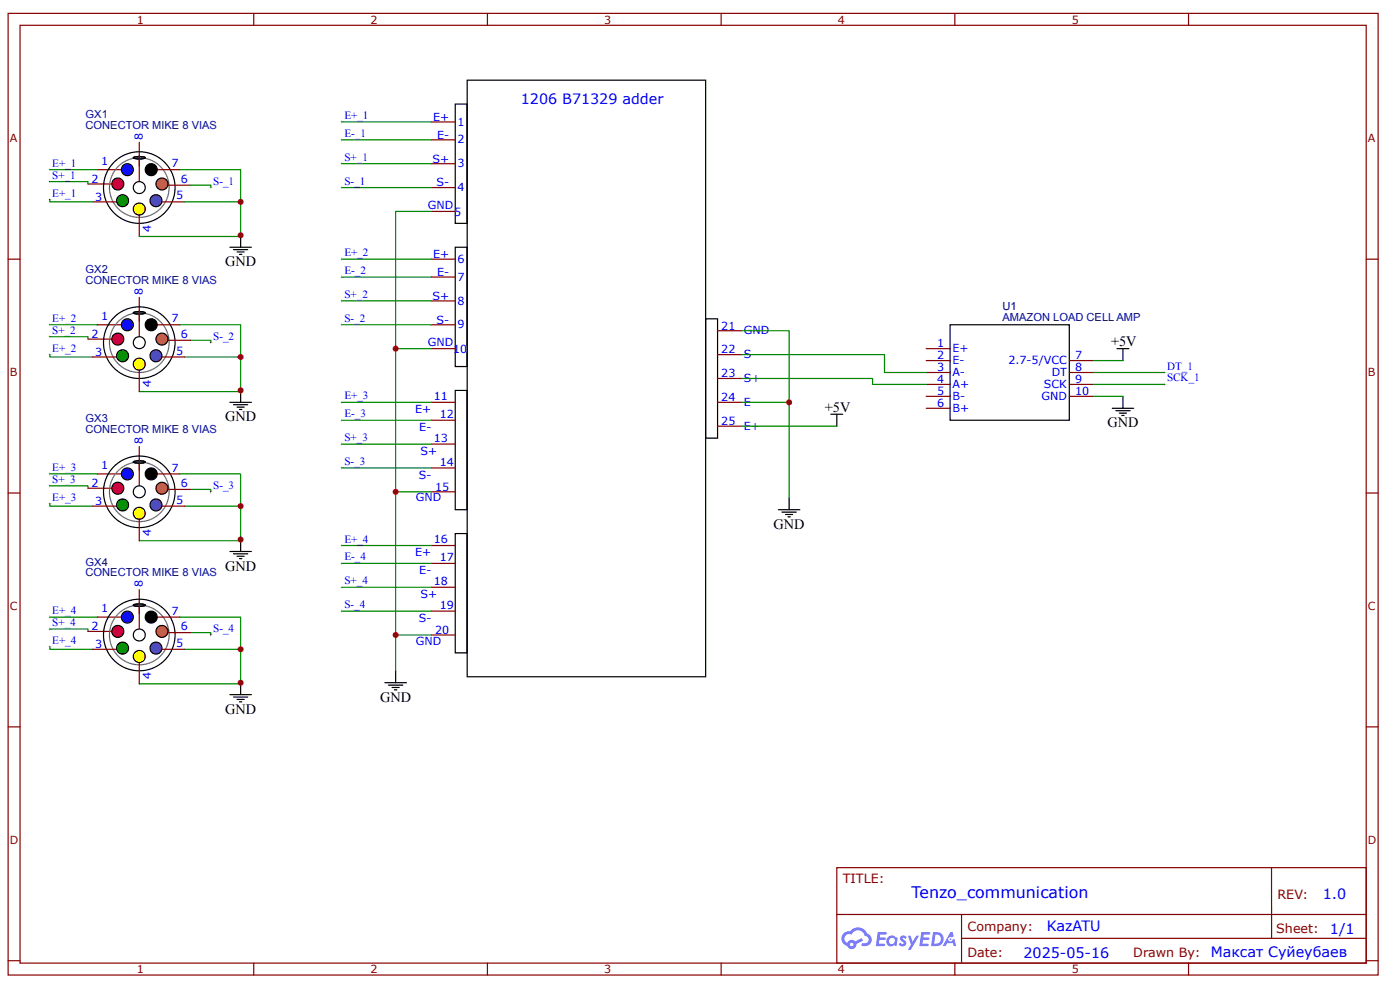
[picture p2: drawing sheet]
<svg xmlns="http://www.w3.org/2000/svg" width="297mm" height="210mm" viewBox="0 0 297 210" stroke-linecap="round" stroke-linejoin="round" font-family="sans-serif">
<g fill="none" stroke="#800" stroke-width=".25">
<path d="M1.7 2.8h290.7v203.9h-290.7zM4.3 5.4h285.5v198.8h-285.5zM53.8 2.8v2.6M103.4 2.8v2.6M153 2.8v2.6M202.6 2.8v2.6M252.1 2.8v2.6M1.7 54.9h2.6M289.8 54.9h2.6M1.7 104.5h2.6M289.8 104.5h2.6M1.7 154.1h2.6"/>
<path d="M289.8 154.1h2.6M177.5 184h112.3v20.2h-112.3zM177.6 193.9h112.1M204 198.9h85.7M204 193.9v10.1M269.8 184v14.9M1.7 203.7h2.6M53.8 204.2v2.5M103.4 204.2v2.5M153 204.2v2.5M202.6 204.2v2.5M252.1 204.2v2.5"/>
<path d="M289.8 203.7h2.6"/>
</g>
<g fill="#58f">
<path d="M191.1 198.5l.5-.2 .4 .1 .3 .3-.2 .4a.33 .33 0 0 0-.3-.3 .33 .33 0 0 0-.3 .1v.1a.85 .85 0 0 1 .7 .7 .85 .85 0 0 1-.3 .8l-.7 .1-.6-.4 .4-.4 .5 .3 .2-.1v-.2a.88 .88 0 0 1-.6-1.3z"/>
<path d="M192.6 198.4h.6l.4 1.3 .8-1.3h.6l-1.8 3h-.6l.7-1.1z"/>
<path d="M186.2 197.6h1.7l.2 .1-.1 .4h-1.3l-.1 .7h1.1l.2 .2-.2 .3h-1.1l-.2 .8h1.3l.1 .2-.1 .2-1.9 .1z"/>
<path d="M195.5 197.6h1.6l.2 .1v.4h-1.3l-.1 .7h1.1l.2 .2-.3 .3h-1.1l-.1 .8h1.2l.1 .2-.1 .2-1.9 .1z"/>
<path d="M201.6 197.6h.5l.2 .9-.4 .2a.49 .49 0 0 0-.7 .2 .49 .49 0 0 0 .3 .7 .49 .49 0 0 0 .6-.4l.4-.2 .4 1.6h-.6l-.2-.7h-1.2l-.3 .7h-.6z"/>
<path d="M197.9 197.6l-.4 3h1a1.51 1.51 0 0 0 1.7-1.5 1.51 1.51 0 0 0-1.8-1.5zM198.4 198.1a1.02 1.02 0 0 1 1.2 1.2 1.02 1.02 0 0 1-1.4 .8z"/>
<path d="M188.5 198.6a1.11 1.11 0 0 0-.3 1.6 1.11 1.11 0 0 0 1.6 .2l.4 .2 .2-1.7-.4-.2a1.01 1.01 0 0 0-1.5-.1zM188.5 199.5a.66 .66 0 0 1 1.3 0 .66 .66 0 0 1-1.3 0z"/>
<path d="M179 197.9a1.58 1.58 0 0 0 .7 2.6 1.01 1.01 0 0 0 1.2 .7 1.01 1.01 0 0 0 .8-1.1l1.4-.7-.3-.5-1.4 .7a1.02 1.02 0 0 0-1.7 .3 .99 .99 0 0 1-.4-1.4 .99 .99 0 0 1 1.4-.3 1.48 1.48 0 0 1 1.5-1 1.48 1.48 0 0 1 1.3 1.2 .82 .82 0 0 1 .8 1.1 .82 .82 0 0 1-1.2 .5l-.3 .1v.3a1.4 1.4 0 0 0 2-.6 1.4 1.4 0 0 0-.9-1.9 2.19 2.19 0 0 0-3.6-.5l-.8 .1zM180.3 200.2a.4 .4 0 0 1 .8 0 .4 .4 0 0 1-.8 0z"/>
<circle cx="201.6" cy="199.1" r=".19"/>
</g>
<g fill="none" stroke="#000" stroke-width=".25">
<path d="M99.1 17h50.6v126.5h-50.6zM28.3 33.4a3.1 3.1 0 0 1 2.5 .1 3.1 3.1 0 0 1-2.5-.1zM96.6 22.1h2.5v25.3h-2.5zM96.6 52.4h2.5v25.3h-2.5zM149.7 67.6h2.5v25.3h-2.5zM201.6 68.9h25.3v20.2h-25.3zM237 73.9h2.5M238.2 73.9v2.5M96.6 82.8h2.5v25.3h-2.5zM236 86.6h4.5M236.7 87.1h3.1M237.5 87.6h1.5"/>
<path d="M238 88.1h.5M238.2 84v2.6M96.6 113.1h2.5v25.3h-2.5z"/>
<circle cx="29.5" cy="39.8" r="7.6"/>
</g>
<g fill="none" stroke="#800" stroke-width=".25">
<path d="M18.7 39h5M20.7 36h5.1M29.5 30.2v5M152.2 75.2h5.1M152.2 70.1h5.1M196.5 73.9h5.1M196.5 76.4h5.1M196.5 79h5.1M226.9 76.4h5M226.9 79h5M152.2 90.4h5.1M152.2 85.3h5.1"/>
<path d="M152.2 80.2h5.1M196.5 81.5h5.1M196.5 84h5.1M196.5 86.6h5.1M226.9 81.5h5M226.9 84h5"/>
</g>
<circle cx="29.5" cy="39.8" r="6.3" fill="none" stroke="#666" stroke-width=".25"/>
<circle cx="27" cy="36" r="1.26" fill="#00f"/>
<circle cx="27" cy="36" r="1.26" fill="none" stroke="#000" stroke-width=".25"/>
<circle cx="25" cy="39" r="1.26" fill="#f00"/>
<circle cx="25" cy="39" r="1.26" fill="none" stroke="#000" stroke-width=".25"/>
<path d="M33.1 36h5M35.4 39.3h5M29.5 45.1v5M34.1 42.8h5.1" fill="none" stroke="#800" stroke-width=".25"/>
<circle cx="29.5" cy="44.3" r="1.26" fill="#ff0"/>
<circle cx="29.5" cy="44.3" r="1.26" fill="none" stroke="#000" stroke-width=".25"/>
<circle cx="33.1" cy="42.5" r="1.26" fill="#90c"/>
<circle cx="33.1" cy="42.5" r="1.26" fill="none" stroke="#000" stroke-width=".25"/>
<circle cx="34.4" cy="39" r="1.26" fill="#f60"/>
<g fill="none" stroke="#000" stroke-width=".25">
<circle cx="32.1" cy="36" r="1.26"/>
<circle cx="34.4" cy="39" r="1.26"/>
</g>
<circle cx="32.1" cy="36" r="1.26" fill="#000"/>
<path d="M29.5 32.9v6.6" fill="none" stroke="#800" stroke-width=".25"/>
<circle cx="29.5" cy="39.8" r="1.26" fill="#fff"/>
<circle cx="29.5" cy="39.8" r="1.26" fill="none" stroke="#000" stroke-width=".25"/>
<path d="M19.7 42.8h5" fill="none" stroke="#800" stroke-width=".25"/>
<circle cx="26" cy="42.5" r="1.26" fill="#090"/>
<g fill="none" stroke="#000" stroke-width=".25">
<path d="M48.8 52.4h4.5M49.5 52.9h3.1M50.3 53.4h1.5M50.8 53.9h.5M51 49.9v2.5M28.3 66.3a3.1 3.1 0 0 1 2.5 .1 3.1 3.1 0 0 1-2.5-.1zM48.8 85.3h4.5M49.5 85.8h3.1M50.3 86.3h1.5M50.8 86.8h.5M51 82.8v2.5M176.3 87.8h2.5"/>
<path d="M177.5 87.8v2.6M165.1 108.1h4.6M165.9 108.6h3M166.6 109.1h1.6M167.2 109.6h.5M167.4 105.5v2.6M81.7 144.7h4.5M82.4 145.2h3.1M83.2 145.8h1.5M83.7 146.3h.5M83.9 142.2v2.5"/>
<circle cx="26" cy="42.5" r="1.26"/>
<circle cx="29.5" cy="72.7" r="7.6"/>
</g>
<g fill="none" stroke="#080" stroke-width=".25">
<path d="M10.6 38.5h8.1v.5M10.6 36h10.1M38.1 36h12.9v6.8M40.4 39.3h4.3v.5M72.6 25.9h18.9M72.6 29.6h18.9M10.6 42.3v.5h9.1M39.2 42.8h11.8v7.3h-21.5M91.5 44.8h-7.6v29.1M10.6 75.2v.5h9.1M10.6 71.4h8.1v.5M10.6 68.9h10.1"/>
<path d="M38.1 68.9h12.9v6.8M39.2 75.7h11.8v7.3h-21.5M40.4 72.1h4.3v.6M91.5 73.9h-7.6v30.4M157.3 70.1h10.1v35.4M157.3 75.2h30.3v3.8h8.9M231.9 76.4h6.3M157.3 80.2h27.8v1.3h11.4M157.3 85.3h10.1M157.3 90.4h20.2M231.9 84h6.3M91.5 104.3h-7.6v30.3"/>
<path d="M91.5 134.6h-7.6v7.6"/>
</g>
<g fill="none" stroke="#800" stroke-width=".25">
<path d="M91.5 25.9h5.1M91.5 29.6h5.1M91.5 34.7h5.1M91.5 39.8h5.1M91.5 44.8h5.1M91.5 54.9h5.1M91.5 58.7h5.1M18.7 71.9h5M20.7 68.9h5.1M29.5 63v5.1M91.5 63.8h5.1M91.5 68.9h5.1"/>
<path d="M91.5 73.9h5.1M91.5 85.3h5.1M91.5 89.1h5.1M91.5 94.2h5.1M91.5 99.2h5.1M91.5 104.3h5.1M91.5 119.4h5.1M91.5 115.7h5.1M91.5 134.6h5.1M91.5 129.6h5.1M91.5 124.5h5.1"/>
</g>
<g fill="#000">
<path d="M10.6 35.7v.5zM10.3 36h.5z"/>
<path d="M10.6 38.2v.6zM10.3 38.5h.5z"/>
<path d="M44.7 39.5v.5zM44.5 39.8h.5z"/>
<path d="M72.6 25.6v.5zM72.3 25.9h.5z"/>
<path d="M10.6 42v.5zM10.3 42.3h.5z"/>
<path d="M10.6 74.9v.5zM10.3 75.2h.5z"/>
<path d="M10.6 71.1v.5zM10.3 71.4h.5z"/>
<path d="M10.6 68.6v.5zM10.3 68.9h.5z"/>
<path d="M44.7 72.4v.5zM44.5 72.7h.5z"/>
</g>
<circle cx="29.5" cy="72.7" r="6.3" fill="none" stroke="#666" stroke-width=".25"/>
<circle cx="27" cy="68.9" r="1.26" fill="#00f"/>
<circle cx="27" cy="68.9" r="1.26" fill="none" stroke="#000" stroke-width=".25"/>
<circle cx="25" cy="71.9" r="1.26" fill="#f00"/>
<circle cx="25" cy="71.9" r="1.26" fill="none" stroke="#000" stroke-width=".25"/>
<path d="M29.5 78v5M33.1 68.9h5M34.1 75.7h5.1M35.4 72.1h5" fill="none" stroke="#800" stroke-width=".25"/>
<circle cx="29.5" cy="77.2" r="1.26" fill="#ff0"/>
<circle cx="29.5" cy="77.2" r="1.26" fill="none" stroke="#000" stroke-width=".25"/>
<circle cx="33.1" cy="75.4" r="1.26" fill="#90c"/>
<circle cx="33.1" cy="75.4" r="1.26" fill="none" stroke="#000" stroke-width=".25"/>
<circle cx="34.4" cy="71.9" r="1.26" fill="#f60"/>
<g fill="none" stroke="#000" stroke-width=".25">
<circle cx="32.1" cy="68.9" r="1.26"/>
<circle cx="34.4" cy="71.9" r="1.26"/>
</g>
<circle cx="32.1" cy="68.9" r="1.26" fill="#000"/>
<path d="M29.5 65.8v6.6" fill="none" stroke="#800" stroke-width=".25"/>
<circle cx="29.5" cy="72.7" r="1.26" fill="#fff"/>
<circle cx="29.5" cy="72.7" r="1.26" fill="none" stroke="#000" stroke-width=".25"/>
<path d="M19.7 75.7h5" fill="none" stroke="#800" stroke-width=".25"/>
<circle cx="26" cy="75.4" r="1.26" fill="#090"/>
<g fill="none" stroke="#000" stroke-width=".25">
<path d="M28.3 97.9a3.1 3.1 0 0 1 2.5 .1 3.1 3.1 0 0 1-2.5-.1zM48.8 116.9h4.5M49.5 117.4h3.1M50.3 117.9h1.5M50.8 118.4h.5M51 114.4v2.5"/>
<circle cx="26" cy="75.4" r="1.26"/>
<circle cx="29.5" cy="104.3" r="7.6"/>
</g>
<path d="M10.6 106.8v.5h9.1M10.6 103h8.1v.5M10.6 100.5h10.1M38.1 100.5h12.9v6.8M39.2 107.3h11.8v7.3h-21.5M40.4 103.8h4.3v.5" fill="none" stroke="#080" stroke-width=".25"/>
<g fill="#000">
<path d="M10.6 106.5v.6zM10.3 106.8h.5z"/>
<path d="M10.6 102.8v.5zM10.3 103h.5z"/>
<path d="M10.6 100.2v.5zM10.3 100.5h.5z"/>
<path d="M44.7 104v.5zM44.5 104.3h.5z"/>
</g>
<path d="M29.5 94.7v5M18.7 103.5h5M20.7 100.5h5.1" fill="none" stroke="#800" stroke-width=".25"/>
<circle cx="29.5" cy="104.3" r="6.3" fill="none" stroke="#666" stroke-width=".25"/>
<circle cx="27" cy="100.5" r="1.26" fill="#00f"/>
<circle cx="27" cy="100.5" r="1.26" fill="none" stroke="#000" stroke-width=".25"/>
<circle cx="25" cy="103.5" r="1.26" fill="#f00"/>
<circle cx="25" cy="103.5" r="1.26" fill="none" stroke="#000" stroke-width=".25"/>
<path d="M29.5 109.6v5M33.1 100.5h5M34.1 107.3h5.1M35.4 103.8h5" fill="none" stroke="#800" stroke-width=".25"/>
<circle cx="29.5" cy="108.8" r="1.26" fill="#ff0"/>
<circle cx="29.5" cy="108.8" r="1.26" fill="none" stroke="#000" stroke-width=".25"/>
<circle cx="33.1" cy="107.1" r="1.26" fill="#90c"/>
<circle cx="33.1" cy="107.1" r="1.26" fill="none" stroke="#000" stroke-width=".25"/>
<circle cx="34.4" cy="103.5" r="1.26" fill="#f60"/>
<g fill="none" stroke="#000" stroke-width=".25">
<circle cx="32.1" cy="100.5" r="1.26"/>
<circle cx="34.4" cy="103.5" r="1.26"/>
</g>
<circle cx="32.1" cy="100.5" r="1.26" fill="#000"/>
<path d="M29.5 97.4v6.6" fill="none" stroke="#800" stroke-width=".25"/>
<circle cx="29.5" cy="104.3" r="1.26" fill="#fff"/>
<circle cx="29.5" cy="104.3" r="1.26" fill="none" stroke="#000" stroke-width=".25"/>
<path d="M19.7 107.3h5" fill="none" stroke="#800" stroke-width=".25"/>
<circle cx="26" cy="107.1" r="1.26" fill="#090"/>
<g fill="none" stroke="#000" stroke-width=".25">
<path d="M28.3 128.3a3.1 3.1 0 0 1 2.5 .1 3.1 3.1 0 0 1-2.5-.1zM48.8 147.3h4.5M49.5 147.8h3.1M50.3 148.3h1.5M50.8 148.8h.5M51 144.7v2.6"/>
<circle cx="26" cy="107.1" r="1.26"/>
<circle cx="29.5" cy="134.6" r="7.6"/>
</g>
<path d="M10.6 137.2v.5h9.1M10.6 133.4h8.1v.5M10.6 130.8h10.1M38.1 130.8h12.9v6.9M39.2 137.7h11.8v7.3h-21.5M40.4 134.1h4.3v.5" fill="none" stroke="#080" stroke-width=".25"/>
<g fill="#000">
<path d="M10.6 136.9v.5zM10.3 137.2h.5z"/>
<path d="M10.6 133.1v.5zM10.3 133.4h.5z"/>
<path d="M10.6 130.6v.5zM10.3 130.8h.5z"/>
<path d="M44.7 134.4v.5zM44.5 134.6h.5z"/>
</g>
<path d="M18.7 133.9h5M20.7 130.8h5.1M29.5 125v5.1" fill="none" stroke="#800" stroke-width=".25"/>
<circle cx="29.5" cy="134.6" r="6.3" fill="none" stroke="#666" stroke-width=".25"/>
<circle cx="27" cy="130.8" r="1.26" fill="#00f"/>
<circle cx="27" cy="130.8" r="1.26" fill="none" stroke="#000" stroke-width=".25"/>
<circle cx="25" cy="133.9" r="1.26" fill="#f00"/>
<circle cx="25" cy="133.9" r="1.26" fill="none" stroke="#000" stroke-width=".25"/>
<path d="M29.5 139.9v5.1M33.1 130.8h5M34.1 137.7h5.1M35.4 134.1h5" fill="none" stroke="#800" stroke-width=".25"/>
<circle cx="29.5" cy="139.2" r="1.26" fill="#ff0"/>
<circle cx="29.5" cy="139.2" r="1.26" fill="none" stroke="#000" stroke-width=".25"/>
<circle cx="33.1" cy="137.4" r="1.26" fill="#90c"/>
<circle cx="33.1" cy="137.4" r="1.26" fill="none" stroke="#000" stroke-width=".25"/>
<circle cx="34.4" cy="133.9" r="1.26" fill="#f60"/>
<g fill="none" stroke="#000" stroke-width=".25">
<circle cx="32.1" cy="130.8" r="1.26"/>
<circle cx="34.4" cy="133.9" r="1.26"/>
</g>
<circle cx="32.1" cy="130.8" r="1.26" fill="#000"/>
<path d="M29.5 127.8v6.6" fill="none" stroke="#800" stroke-width=".25"/>
<circle cx="29.5" cy="134.6" r="1.26" fill="#fff"/>
<circle cx="29.5" cy="134.6" r="1.26" fill="none" stroke="#000" stroke-width=".25"/>
<path d="M19.7 137.7h5" fill="none" stroke="#800" stroke-width=".25"/>
<circle cx="26" cy="137.4" r="1.26" fill="#090"/>
<circle cx="26" cy="137.4" r="1.26" fill="none" stroke="#000" stroke-width=".25"/>
<g fill="none" stroke="#080" stroke-width=".25">
<path d="M72.6 34.7h18.9M72.6 39.8h18.9M72.6 54.9h18.9M72.6 58.7h18.9M72.6 63.8h18.9M72.6 68.9h18.9M231.9 79h15.2M72.6 85.3h18.9M72.6 89.1h18.9M72.6 94.2h18.9M72.6 99.2h18.9M231.9 81.5h15.2"/>
<path d="M72.6 115.7h18.9M72.6 119.4h18.9M72.6 124.5h18.9M72.6 129.6h18.9"/>
</g>
<g fill="#000">
<path d="M72.6 29.4v.5zM72.3 29.6h.5z"/>
<path d="M72.6 34.5v.5zM72.3 34.7h.5z"/>
<path d="M72.6 39.5v.5zM72.3 39.8h.5z"/>
<path d="M72.6 54.7v.5zM72.3 54.9h.5z"/>
<path d="M72.6 58.5v.5zM72.3 58.7h.5z"/>
<path d="M72.6 63.5v.5zM72.3 63.8h.5z"/>
<path d="M72.6 68.6v.5zM72.3 68.9h.5z"/>
<path d="M247.1 78.7v.5zM246.8 79h.5z"/>
<path d="M72.6 85v.6zM72.3 85.3h.5z"/>
<path d="M72.6 88.8v.5zM72.3 89.1h.5z"/>
<path d="M72.6 93.9v.5zM72.3 94.2h.5z"/>
<path d="M72.6 99v.5zM72.3 99.2h.5z"/>
<path d="M247.1 81.3v.5zM246.8 81.5h.5z"/>
<path d="M72.6 115.4v.5zM72.3 115.7h.5z"/>
<path d="M72.6 119.2v.5zM72.3 119.4h.5z"/>
<path d="M72.6 124.3v.5zM72.3 124.5h.5z"/>
<path d="M72.6 129.3v.5zM72.3 129.6h.5z"/>
</g>
<g fill="#c00">
<circle cx="167.4" cy="85.3" r=".63"/>
<circle cx="83.9" cy="134.6" r=".63"/>
<circle cx="83.9" cy="104.3" r=".63"/>
<circle cx="83.9" cy="73.9" r=".63"/>
<circle cx="51" cy="49.9" r=".63"/>
<circle cx="51" cy="42.8" r=".63"/>
<circle cx="51" cy="75.7" r=".63"/>
<circle cx="51" cy="82.8" r=".63"/>
<circle cx="51" cy="107.3" r=".63"/>
<circle cx="51" cy="114.4" r=".63"/>
<circle cx="51" cy="137.7" r=".63"/>
<circle cx="51" cy="144.7" r=".63"/>
</g>
<text font-size="3.4" fill="#00f" x="193.4" y="190.4">Tenzo_communication</text>
<g font-size="3" fill="#00f">
<text x="110.5" y="22.1">1206 B71329 adder</text>
<text x="280.6" y="190.6">1.0</text>
<text x="222.1" y="197.5">KazATU</text>
<text x="282.2" y="198">1/1</text>
<text x="217.1" y="203">2025-05-16</text>
<text x="256.9" y="203">Максат Суйеубаев</text>
</g>
<g font-size="3">
<text x="47.8" y="56.5">GND</text>
<text x="235.7" y="73.4">+5V</text>
<text x="47.8" y="89.3">GND</text>
<text x="175" y="87.3">+5V</text>
<text x="234.9" y="90.6">GND</text>
<text x="164.1" y="112.1">GND</text>
<text x="47.8" y="121">GND</text>
<text x="80.6" y="148.8">GND</text>
<text x="47.8" y="151.3">GND</text>
</g>
<g font-size="2.7" fill="#800">
<text x="178.8" y="187.2">TITLE:</text>
<text x="271" y="190.6">REV:</text>
<text x="205.3" y="197.4">Company:</text>
<text x="270.8" y="197.9">Sheet:</text>
<text x="205.3" y="202.9">Date:</text>
<text x="240.4" y="203">Drawn By:</text>
</g>
<g font-size="2.4" fill="#800">
<text x="29" y="5">1</text>
<text x="78.6" y="5">2</text>
<text x="128.2" y="5">3</text>
<text x="177.8" y="5">4</text>
<text x="227.4" y="5">5</text>
<text x="2.1" y="30.2">A</text>
<text x="290.2" y="30.2">A</text>
<text x="2.1" y="79.7">B</text>
<text x="290.2" y="79.7">B</text>
<text x="2.1" y="129.3">C</text>
<text x="290.2" y="129.3">C</text>
<text x="2.1" y="178.9">D</text>
<text x="290.2" y="178.9">D</text>
<text x="29" y="206.3">1</text>
<text x="78.6" y="206.3">2</text>
<text x="128.2" y="206.3">3</text>
<text x="177.8" y="206.3">4</text>
<text x="227.4" y="206.3">5</text>
</g>
<g font-size="2.4" fill="#000080">
<text x="18.2" y="27.3">CONECTOR MIKE 8 VIAS</text>
<text x="18.2" y="25">GX1</text>
<text x="18.2" y="57.9">GX2</text>
<text x="18.2" y="60.2">CONECTOR MIKE 8 VIAS</text>
<text x="212.7" y="65.8">U1</text>
<text x="212.7" y="68.1">AMAZON LOAD CELL AMP</text>
<text x="18.2" y="89.5">GX3</text>
<text x="18.2" y="91.8">CONECTOR MIKE 8 VIAS</text>
<text x="18.2" y="119.9">GX4</text>
<text x="18.2" y="122.2">CONECTOR MIKE 8 VIAS</text>
</g>
<g font-size="2.4" fill="#00f">
<text x="30.3" y="29.6" transform="rotate(-90 30.3 29.6)">8</text>
<text x="73.1" y="25.2">E+_1</text>
<text x="73.1" y="29">E-_1</text>
<text x="91.9" y="25.6">E+</text>
<text x="92.7" y="29.4">E-</text>
<text x="97.1" y="26.6">1</text>
<text x="11.1" y="35.3">E+_1</text>
<text x="21.5" y="35">1</text>
<text x="36.4" y="35.5">7</text>
<text x="73.1" y="34.1">S+_1</text>
<text x="91.8" y="34.5">S+</text>
<text x="97.1" y="30.4">2</text>
<text x="97.1" y="35.5">3</text>
<text x="11.1" y="37.9">S+_1</text>
<text x="11.1" y="41.7">E+_1</text>
<text x="19.4" y="38.8">2</text>
<text x="38.4" y="38.8">6</text>
<text x="45.2" y="39.1">S-_1</text>
<text x="73.1" y="39.1">S-_1</text>
<text x="92.6" y="39.5">S-</text>
<text x="97.1" y="40.5">4</text>
<text x="20.2" y="42.6">3</text>
<text x="37.4" y="42.3">5</text>
<text x="90.8" y="44.3">GND</text>
<text x="96.3" y="45.8">5</text>
<text x="32.1" y="49.1" transform="rotate(-90 32.1 49.1)">4</text>
<text x="73.1" y="54.3">E+_2</text>
<text x="73.1" y="58.1">E-_2</text>
<text x="91.9" y="54.7">E+</text>
<text x="92.7" y="58.5">E-</text>
<text x="97.1" y="55.7">6</text>
<text x="97.1" y="59.5">7</text>
<text x="30.3" y="62.5" transform="rotate(-90 30.3 62.5)">8</text>
<text x="73.1" y="63.2">S+_2</text>
<text x="91.8" y="63.5">S+</text>
<text x="97.1" y="64.6">8</text>
<text x="11.1" y="70.8">S+_2</text>
<text x="11.1" y="68.2">E+_2</text>
<text x="19.4" y="71.6">2</text>
<text x="21.5" y="67.8">1</text>
<text x="36.4" y="68.4">7</text>
<text x="38.4" y="71.6">6</text>
<text x="73.1" y="68.2">S-_2</text>
<text x="92.6" y="68.6">S-</text>
<text x="97.1" y="69.6">9</text>
<text x="153" y="69.9">21</text>
<text x="157.8" y="70.9">GND</text>
<text x="11.1" y="74.5">E+_2</text>
<text x="20.2" y="75.4">3</text>
<text x="37.4" y="75.2">5</text>
<text x="45.2" y="72">S-_2</text>
<text x="90.8" y="73.4">GND</text>
<text x="96.1" y="74.9">10</text>
<text x="153" y="74.9">22</text>
<text x="157.8" y="75.9">S-</text>
<text x="198.8" y="73.7">1</text>
<text x="198.8" y="76.2">2</text>
<text x="202.1" y="74.7">E+</text>
<text x="202.1" y="77.2">E-</text>
<text x="213.9" y="77.2">2.7-5/VCC</text>
<text x="228.1" y="76.2">7</text>
<text x="32.1" y="82" transform="rotate(-90 32.1 82)">4</text>
<text x="153" y="80">23</text>
<text x="157.8" y="81">S+</text>
<text x="198.8" y="78.7">3</text>
<text x="198.8" y="81.3">4</text>
<text x="198.8" y="83.8">5</text>
<text x="202.1" y="79.7">A-</text>
<text x="202.1" y="82.3">A+</text>
<text x="221.5" y="82.3">SCK</text>
<text x="223.1" y="79.7">DT</text>
<text x="228.1" y="78.7">8</text>
<text x="228.1" y="81.3">9</text>
<text x="228.1" y="83.8">10</text>
<text x="247.6" y="78.3">DT_1</text>
<text x="247.6" y="80.9">SCK_1</text>
<text x="73.1" y="84.7">E+_3</text>
<text x="73.1" y="88.5">E-_3</text>
<text x="88.1" y="87.6">E+</text>
<text x="92" y="84.8">11</text>
<text x="93.3" y="88.6">12</text>
<text x="153" y="85">24</text>
<text x="157.8" y="86.1">E-</text>
<text x="198.8" y="86.3">6</text>
<text x="202.1" y="84.8">B-</text>
<text x="202.1" y="87.3">B+</text>
<text x="220.9" y="84.8">GND</text>
<text x="30.3" y="94.2" transform="rotate(-90 30.3 94.2)">8</text>
<text x="73.1" y="93.5">S+_3</text>
<text x="89" y="91.4">E-</text>
<text x="92" y="93.6">13</text>
<text x="153" y="90.1">25</text>
<text x="157.8" y="91.1">E+</text>
<text x="11.1" y="99.8">E+_3</text>
<text x="21.5" y="99.5">1</text>
<text x="36.4" y="100">7</text>
<text x="73.1" y="98.6">S-_3</text>
<text x="88.8" y="101.5">S-</text>
<text x="89.2" y="96.4">S+</text>
<text x="93.3" y="98.7">14</text>
<text x="11.1" y="106.2">E+_3</text>
<text x="11.1" y="102.4">S+_3</text>
<text x="19.4" y="103.3">2</text>
<text x="20.2" y="107.1">3</text>
<text x="37.4" y="106.8">5</text>
<text x="38.4" y="103.3">6</text>
<text x="45.2" y="103.6">S-_3</text>
<text x="88.2" y="106.3">GND</text>
<text x="92.3" y="104">15</text>
<text x="32.1" y="113.6" transform="rotate(-90 32.1 113.6)">4</text>
<text x="73.1" y="115">E+_4</text>
<text x="73.1" y="118.8">E-_4</text>
<text x="88.1" y="117.9">E+</text>
<text x="92" y="115.1">16</text>
<text x="93.3" y="118.9">17</text>
<text x="30.3" y="124.5" transform="rotate(-90 30.3 124.5)">8</text>
<text x="73.1" y="123.9">S+_4</text>
<text x="89" y="121.7">E-</text>
<text x="92" y="124">18</text>
<text x="11.1" y="130.2">E+_4</text>
<text x="21.5" y="129.8">1</text>
<text x="36.4" y="130.3">7</text>
<text x="73.1" y="128.9">S-_4</text>
<text x="88.8" y="131.8">S-</text>
<text x="89.2" y="126.8">S+</text>
<text x="93.3" y="129.1">19</text>
<text x="11.1" y="136.5">E+_4</text>
<text x="11.1" y="132.7">S+_4</text>
<text x="19.4" y="133.6">2</text>
<text x="20.2" y="137.4">3</text>
<text x="37.4" y="137.2">5</text>
<text x="38.4" y="133.6">6</text>
<text x="45.2" y="134">S-_4</text>
<text x="88.2" y="136.6">GND</text>
<text x="92.3" y="134.4">20</text>
<text x="32.1" y="144" transform="rotate(-90 32.1 144)">4</text>
</g>
</svg>
